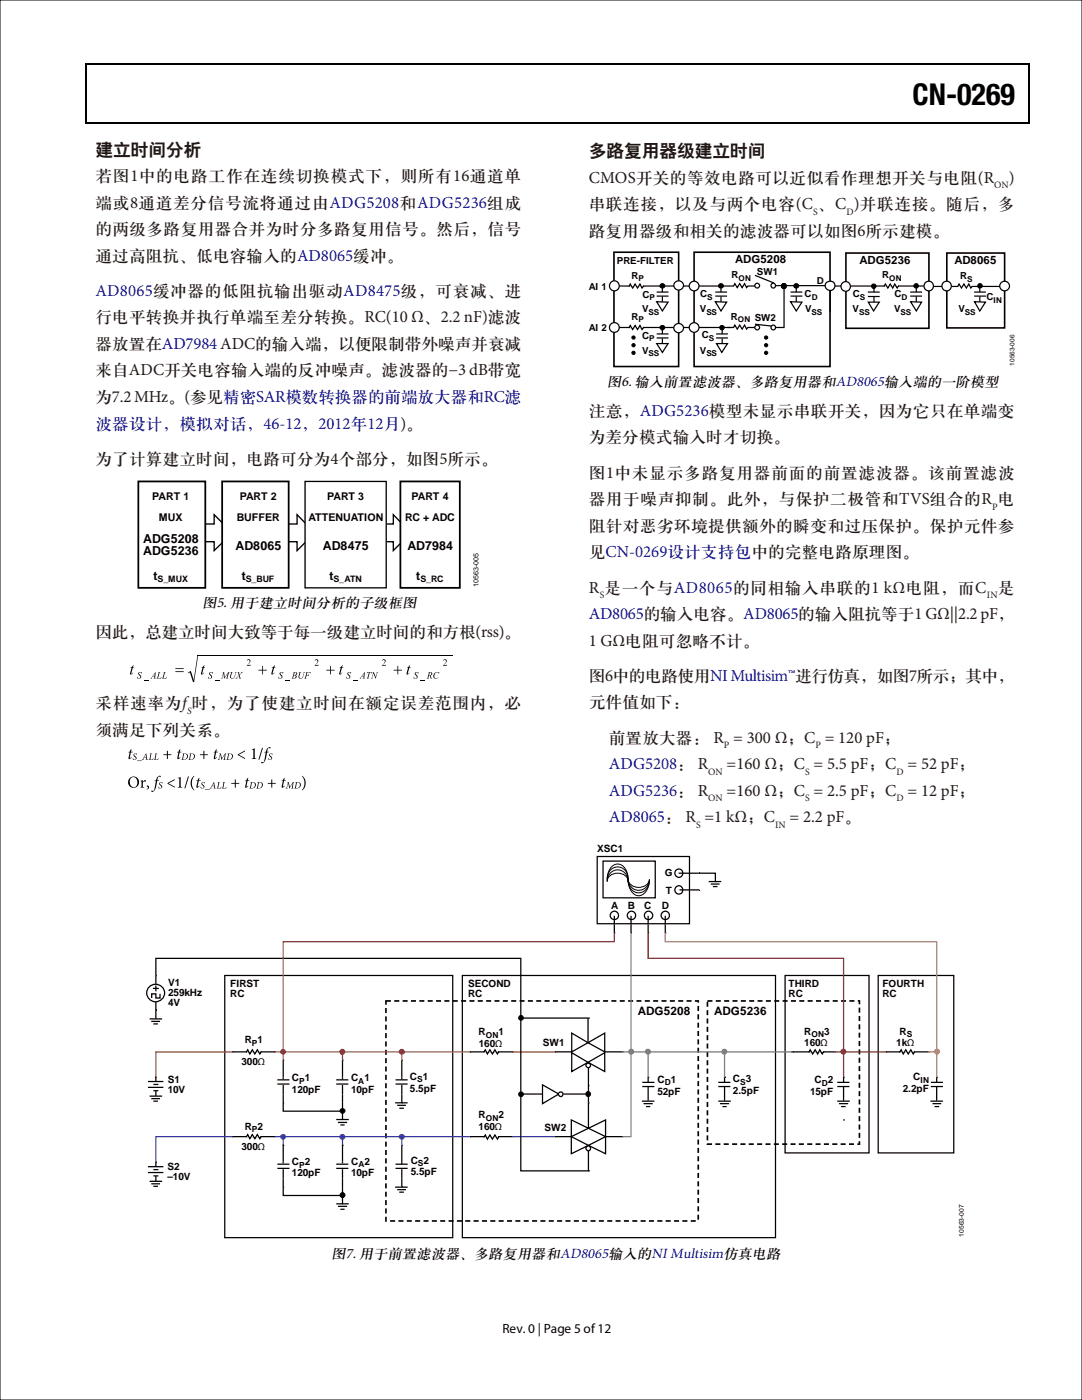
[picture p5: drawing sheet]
<svg xmlns="http://www.w3.org/2000/svg" width="216mm" height="279mm" viewBox="0 0 216 279" stroke-linecap="round" stroke-linejoin="round" font-family="sans-serif">
<g fill="#000">
<path d="M17 12.7h.3v1h-.3zM17 12.7h.3v.3h-.3zM82.7 12.7h.2v.3h-.2zM205.2 12.7h.2v1h-.2zM205.2 12.7h.2v.3h-.2zM17 24.4h.3v.2h-.3zM82.4 24.4h.3v.2h-.3zM205.2 24.4h.2v.2h-.2zM27.7 134.2l.6-.1-.1 .4a.24 .24 0 0 0 0-.3 .24 .24 0 0 0-.4 .1 .24 .24 0 0 0 0 .3 .47 .47 0 0 1 .3 .7 .47 .47 0 0 1-.7 .1l.1-.4a.28 .28 0 0 0 .1 .3 .28 .28 0 0 0 .3 0 .28 .28 0 0 0 0-.4l-.3-.4zM28.7 135.8h.9zM37.5 134.3l.5-.3 .1 .1-.5 .3zM37.8 134l.3-.1 .7 2.2-.3 .1z"/>
<path d="M39.4 130.7h.2l-.9 5.4-.1-.1zM41.8 134.2l.7-.1-.1 .4a.24 .24 0 0 0-.1-.3 .24 .24 0 0 0-.3 .1 .24 .24 0 0 0 0 .3 .47 .47 0 0 1 .3 .7 .47 .47 0 0 1-.7 .1v-.4a.28 .28 0 0 0 .1 .3 .28 .28 0 0 0 .4 0 .28 .28 0 0 0-.1-.4l-.3-.4zM42.8 135.8h1zM49.4 131.7a.42 .42 0 0 1 .6 .1 .42 .42 0 0 1-.3 .6l-.3 .3 .7-.1-.1 .3h-.8a.9 .9 0 0 0 .5-1.2l-.4 .2zM55.9 134.2l.6-.1-.1 .4a.24 .24 0 0 0-.1-.3 .24 .24 0 0 0-.3 .1 .24 .24 0 0 0 0 .3 .47 .47 0 0 1 .3 .7 .47 .47 0 0 1-.7 .1l.1-.4a.28 .28 0 0 0 .1 .3 .28 .28 0 0 0 .3 0 .28 .28 0 0 0 0-.4l-.3-.4zM56.9 135.8h.9zM62.9 131.7a.42 .42 0 0 1 .6 .1 .42 .42 0 0 1-.3 .6l-.2 .3 .6-.1-.1 .3h-.7a.9 .9 0 0 0 .4-1.2l-.4 .2zM69.4 134.2l.7-.1-.1 .4a.24 .24 0 0 0-.1-.3 .24 .24 0 0 0-.3 .1 .24 .24 0 0 0 0 .3 .47 .47 0 0 1 .3 .7 .47 .47 0 0 1-.8 .1l.1-.4a.28 .28 0 0 0 .1 .3 .28 .28 0 0 0 .4 0 .28 .28 0 0 0-.1-.4l-.3-.4zM70.4 135.8h1zM76.4 131.7a.42 .42 0 0 1 .6 .1 .42 .42 0 0 1-.3 .6l-.3 .3 .6-.1-.1 .3h-.7a.9 .9 0 0 0 .4-1.2l-.4 .2zM82.8 134.2l.7-.1-.1 .4a.24 .24 0 0 0-.1-.3 .24 .24 0 0 0-.3 .1 .24 .24 0 0 0 0 .3 .47 .47 0 0 1 .3 .7 .47 .47 0 0 1-.7 .1v-.4a.28 .28 0 0 0 .1 .3 .28 .28 0 0 0 .4 0 .28 .28 0 0 0 0-.4l-.3-.4zM83.8 135.8h1z"/>
<path d="M88.5 131.7a.42 .42 0 0 1 .7 .1 .42 .42 0 0 1-.3 .6l-.3 .3 .6-.1-.1 .3h-.7a.9 .9 0 0 0 .4-1.2l-.4 .2zM26 149.7l.2-.2-.1 .5h.4l-.4 .2-.2 1h.4l-.6 .3-.1-.2 .3-1.1-.3-.1 .3-.1zM31.4 155.1l.5-.3 .2 .1-.1 .2-.4-.1-.2 .7h.4l-.4 .2a2.77 2.77 0 0 1-.9 2.1l-.3-.1 .1-.1h.2a2.23 2.23 0 0 0 .6-1.7v-.2l-.3-.1 .3-.1zM31.8 156.2l.4-.1h.2v.3l-.1-.2h-.3v.3a.45 .45 0 0 1 .3 .6 .45 .45 0 0 1-.7 .2l.1-.3a.31 .31 0 0 0 .1 .3 .31 .31 0 0 0 .4 0v-.4l-.4-.3zM32.6 150.5h.7v-.7h.2v.7h.7v.2h-.7v.8h-.2v-.8h-.7zM35.7 149.7l.3-.2-.1 .5h.4l-.5 .2-.2 1h.4l-.5 .3-.1-.2 .2-1.1-.3-.1 .3-.1zM39.5 155.4l.3-.2-.1 .5h.4l-.4 .2-.3 1.1 .4-.1-.5 .3-.1-.1 .2-1.2h-.2l.2-.2zM39.9 150.5h.7v-.7h.2v.7h.7v.2h-.7v.8h-.2v-.8h-.7zM43 149.7l.2-.2v.5h.3l-.4 .2-.2 1h.4l-.5 .3-.1-.2 .2-1.1-.3-.1 .3-.1zM46.1 156.3h.8v-.7h.1v.7h.7v.1h-.7v.8h-.1v-.8h-.8zM49.3 155.4l.2-.2-.1 .5h.4l-.4 .2-.2 1.1 .4-.1-.6 .3-.1-.1 .3-1.2h-.3l.3-.2zM53.3 149.4l.5-.3 .2 .1-.1 .2-.4-.1-.2 .7h.4l-.4 .2a2.77 2.77 0 0 1-.9 2.1l-.3-.1 .1-.2 .3 .1a2.23 2.23 0 0 0 .5-1.7v-.2l-.3-.1 .4-.1z"/>
<path d="M53.7 150.5l.4-.2 .3 .1-.1 .3-.1-.2h-.3v.3a.45 .45 0 0 1 .4 .6 .45 .45 0 0 1-.8 .2l.1-.3a.31 .31 0 0 0 .1 .3 .31 .31 0 0 0 .4-.1v-.1l-.3-.5zM53.4 156.3h.7v-.7h.2v.7h.7v.1h-.7v.8h-.2v-.8h-.7zM56.5 155.4l.3-.2-.1 .5h.4l-.4 .2-.2 1.1 .3-.1-.5 .3-.1-.1 .2-1.2h-.2l.3-.2zM60.3 154.8a1.76 1.76 0 0 1-.1 2.9 2.31 2.31 0 0 0 .1-2.9z"/>
<path d="M31 134.1l-1 1.3h.4l-.1-.1 .2-.3h.3v.3l-.2 .1h.5l-.1-.1zM30.9 134.4l-.1 .5h-.3zM31.5 134.1l.1 .3-.2 .9-.2 .1h.9l.1-.3-.2 .2h-.4l.2-1 .2-.2zM32.6 134.1l.1 .3-.3 .9-.2 .1h1l.1-.3-.3 .2h-.4l.3-1.1 .2-.1z"/>
<path d="M35 133.4v.1h1.7v-.1zM35 134v.1h1.7v-.1z"/>
<path d="M44.4 134.1l.2 .1-.3 1.1-.2 .1h.4l-.2-.1 .3-.9 .1 1 .8-1-.3 .9-.2 .1h.5l-.1-.2 .3-.9 .2-.2h-.3l-.8 1.1-.1-1.1zM46 134.1l.1 .2-.1 .5a.5 .5 0 0 0 .4 .7 .5 .5 0 0 0 .5-.7l.2-.6 .2-.1h-.4l.1 .2-.2 .5a.39 .39 0 0 1-.3 .6 .39 .39 0 0 1-.4-.6l.2-.6 .2-.1zM47.4 134.1l.3 .7-.7 .6h.4l-.1-.1 .4-.4 .1 .4-.1 .1h.4l-.3-.7 .7-.6h-.4v.2l-.3 .4-.1-.5 .1-.1z"/>
<path d="M58.5 134.1l.1 .3-.3 .9-.2 .1h.5a.39 .39 0 0 0 .5-.1 .39 .39 0 0 0-.1-.6 .31 .31 0 0 0 .3-.3 .31 .31 0 0 0-.4-.3zM58.8 134.2a.25 .25 0 0 1 .3 .2 .25 .25 0 0 1-.2 .3h-.2zM58.6 134.8a.32 .32 0 0 1 .4 .4 .32 .32 0 0 1-.5 .1zM59.6 134.1l.2 .2-.2 .5a.5 .5 0 0 0 .5 .7 .5 .5 0 0 0 .4-.7l.2-.6 .2-.1h-.4l.1 .2-.1 .5a.39 .39 0 0 1-.4 .6 .39 .39 0 0 1-.3-.6l.1-.6 .2-.1zM61 134.1l.1 .3-.2 .9-.2 .1h.5l-.2-.1 .2-.5h.3v.2l.2-.5-.5 .2 .1-.5h.5l.1 .3 .1-.4z"/>
<path d="M72.8 134.1l-1.1 1.3h.4l-.1-.1 .2-.3h.4l-.1 .3-.2 .1h.5l-.1-.1zM72.6 134.4v.5h-.4zM73.3 134.1l-.1 .4 .4-.3-.3 1.1-.2 .1h.6l-.2-.1 .3-1.1h.3v.3l.1-.4zM74.3 134.1l.2 .2-.3 1-.2 .1h.4l-.1-.2 .2-.8 .5 1 .3-1.1 .2-.2h-.4l.1 .2-.2 .8-.4-1z"/>
<path d="M79.3 132.9v.8h-.8v.1h.8v.8h.2v-.8h.7v-.1h-.7v-.8zM65.9 132.9v.8h-.8v.1h.8v.8h.1v-.8h.8v-.1h-.8v-.8zM52.3 132.9v.8h-.7v.1h.7v.8h.2v-.8h.7v-.1h-.7v-.8z"/>
<path d="M81.2 133.2l.2 .1-.3 1.1 .2 .2 .4-.3-.3 .2 .3-1.2 .3-.1h-.3l.1-.5zM67.8 133.2l.2 .1-.3 1.1 .1 .2 .5-.3-.4 .2 .3-1.2 .3-.1h-.2l.1-.5zM54.2 133.2l.3 .1-.3 1.1 .1 .2 .5-.3-.4 .2 .3-1.2 .3-.1h-.3l.2-.5zM40.2 133.2l.2 .1-.3 1.1 .2 .2 .4-.3-.3 .2 .3-1.2 .2-.1h-.2l.1-.5zM26 133.2l.3 .1-.3 1.1 .1 .2 .5-.3-.4 .2 .3-1.2 .3-.1h-.3l.2-.5z"/>
<path d="M85.5 134.1l.1 .3-.3 .9-.2 .1h.5l-.1-.1 .1-.5h.2l.2 .6h.3l-.4-.6a.33 .33 0 0 0 .4-.4 .33 .33 0 0 0-.4-.3zM85.8 134.2a.28 .28 0 0 1 .3 .3 .28 .28 0 0 1-.4 .2zM86.7 134.3a.59 .59 0 0 0-.2 1 .59 .59 0 0 0 1-.2 .47 .47 0 0 1-.7 .2 .47 .47 0 0 1-.1-.7 .43 .43 0 0 1 .3-.4 .43 .43 0 0 1 .5 .2l.1 .1 .1-.4h-.6z"/>
<path d="M26.7 150.5v.4l.4 .5-.1 .1a.31 .31 0 0 1-.3 .1 .31 .31 0 0 1-.2-.3 .39 .39 0 0 0 .3 .4 .39 .39 0 0 0 .5-.4 .39 .39 0 0 0-.3-.4l-.2-.3v-.1h.3l.2 .2v-.3l-.3-.1zM27.3 151.8l1 .1zM29.1 150.4l-.8 1.2h.4h-.1l.1-.4h.5v.4h-.1h.4zM29.1 150.6v.5h-.3zM29.9 150.4l.1 .2-.1 .8-.3 .2h.9l.1-.3a.29 .29 0 0 1-.3 .3 .29 .29 0 0 1-.3-.2l.2-.8 .2-.2zM30.9 150.4l.1 .2-.1 .8-.2 .2h.8l.1-.3a.29 .29 0 0 1-.3 .3 .29 .29 0 0 1-.3-.2l.2-.8 .2-.2z"/>
<path d="M25.5 156.1a1.15 1.15 0 0 0 2.3 0 1.15 1.15 0 0 0-2.3 0zM26.1 155.3l.2-.2a.83 .83 0 0 1 1.1 1.1 .76 .76 0 0 1-1 .8 1.23 1.23 0 0 1-.3-1.7zM28 155.8l.2 .1v.9l-.2 .4h.8l-.3-.2v-.8l.3-.3 .3 .1v-.3h-.3l-.3 .3v-.3zM29.3 156.8v.2l.2 .2-.2 .4a.42 .42 0 0 0 .4-.4 .42 .42 0 0 0-.3-.4z"/>
<path d="M33.4 156.3v.1l1.5 .8v-.2l-1.3-.7 1.3-.6v-.2zM35.5 155.2l.3 .2v.1v1.5l-.3 .2h.9l-.3-.2v-1.9zM37.5 155l-.7 2.3h.2l.7-2.3zM38.4 155.1a1.78 1.78 0 0 0 .4 2.6 2.32 2.32 0 0 1-.1-2.9z"/>
<path d="M36.4 150.4l.1 .2-.1 .8-.2 .2a.82 .82 0 0 0 1-.1 .82 .82 0 0 0 .1-1zM36.7 150.5a.54 .54 0 0 1 .6 .6 .54 .54 0 0 1-.8 .4zM37.8 150.4l.1 .2-.1 .8-.2 .2a.82 .82 0 0 0 1-.1 .82 .82 0 0 0 .1-1zM38.1 150.5a.54 .54 0 0 1 .6 .6 .54 .54 0 0 1-.8 .4z"/>
<path d="M40.2 156.2l.1 .4 .3 .3v.4a.31 .31 0 0 1-.4 0 .31 .31 0 0 1-.1-.3h-.1a.39 .39 0 0 0 .4 .4 .39 .39 0 0 0 .4-.3 .39 .39 0 0 0-.3-.5l-.2-.2 .1-.2h.3l.1 .2v-.3h-.2zM40.9 157.5l1 .1zM42.7 156.1l-.9 1.3h.5l-.2-.1 .2-.4h.4v.4l-.1 .1h.5zM42.6 156.3l.1 .5h-.4zM43.4 156.1l.2 .2-.2 .8-.2 .3h.9v-.4a.29 .29 0 0 1-.2 .3 .29 .29 0 0 1-.3-.2l.1-.8 .2-.2zM44.4 156.1l.2 .2-.2 .8-.2 .3h.9v-.4a.29 .29 0 0 1-.2 .3 .29 .29 0 0 1-.3-.2l.1-.8 .2-.2z"/>
<path d="M43.7 150.4l.2 .3-.3 .8-.2 .1h.5l-.2-.1 .3-.9 .2 1 .7-1-.2 .9-.2 .1h.5l-.1-.1 .1-.9 .2-.2h-.3l-.6 1-.2-1zM45.4 150.4l.1 .2-.1 .8-.2 .2a.82 .82 0 0 0 1-.1 .82 .82 0 0 0 .1-1zM45.7 150.5a.54 .54 0 0 1 .6 .6 .54 .54 0 0 1-.8 .4z"/>
<path d="M47.4 150.5v.2l1.5 .8v-.2l-1.3-.7 1.3-.6v-.2zM50.2 149.5l.3 .1 .1 .2-.1 1.5-.3 .2h1l-.4-.2v-2zM52.3 149.2l-.7 2.4h.1l.8-2.4z"/>
<path d="M50 156.1l.1 .2-.2 .8-.2 .2a.82 .82 0 0 0 1-.1 .82 .82 0 0 0 .2-1zM50.3 156.2a.54 .54 0 0 1 .5 .6 .54 .54 0 0 1-.7 .4zM51.3 156.1l.2 .2-.2 .8-.2 .2a.82 .82 0 0 0 1-.1 .82 .82 0 0 0 .2-1zM51.7 156.2a.54 .54 0 0 1 .5 .6 .54 .54 0 0 1-.7 .4z"/>
<path d="M57.3 156.1l.1 .3-.2 .8-.2 .2h.4l-.1-.2 .2-.9 .3 1 .6-1-.2 1-.1 .1h.5l-.2-.1 .1-1 .3-.2h-.4l-.6 1-.2-1zM58.9 156.1l.2 .2-.2 .8-.2 .2a.82 .82 0 0 0 1-.1 .82 .82 0 0 0 .2-1zM59.3 156.2a.54 .54 0 0 1 .5 .6 .54 .54 0 0 1-.7 .4z"/>
</g>
<path d="M0 0h215.9v279.4h-215.9zM39.4 130.8h50.9" fill="none" stroke="#000" stroke-width=".2"/>
<path d="M17.1 13.7v10.7M17.3 12.8h65.4M82.9 12.8h122.3M205.3 13.7v10.7M17.3 24.5h187.9" fill="none" stroke="#000" stroke-width=".25"/>
<path d="M31.9 104.6h10.8v-1.9l3.7 3.6-3.7 3.6v-1.8h-10.8zM48.4 104.6h10.9v-1.9l3.5 3.6-3.5 3.6v-1.8h-10.9zM67.7 104.6h10.8v-1.9l3.5 3.6-3.5 3.6v-1.8h-10.8z" fill="none" stroke="#000" stroke-width=".27"/>
<path d="M60.9 96.1h16.2v21.2h-16.2z" fill="#fff"/>
<path d="M60.9 96.1h16.2v21.2h-16.2z" fill="none" stroke="#000" stroke-width=".27"/>
<path d="M27.6 96.1h13.4v21.2h-13.4z" fill="#fff"/>
<path d="M27.6 96.1h13.4v21.2h-13.4z" fill="none" stroke="#000" stroke-width=".35"/>
<path d="M44.3 96.1h13.3v21.2h-13.3z" fill="#fff"/>
<path d="M44.3 96.1h13.3v21.2h-13.3z" fill="none" stroke="#000" stroke-width=".35"/>
<path d="M79.9 96.1h11.8v21.2h-11.8z" fill="#fff"/>
<path d="M79.9 96.1h11.8v21.2h-11.8z" fill="none" stroke="#000" stroke-width=".35"/>
<path d="M138.5 50.3h27.1v22.8h-27.1zM188.9 50.5h11.6v14.9h-11.6z" fill="none" stroke="#000" stroke-width=".32"/>
<path d="M154.7 57h10.9v5.3M166.5 57.1h17.7M185.6 57.2h3.3" fill="none" stroke="#000" stroke-width=".24"/>
<circle cx="151.1" cy="57" r=".48" fill="#fff"/>
<g fill="none" stroke="#000" stroke-width=".24">
<path d="M150.8 55l3.5 1.4"/>
<circle cx="151.1" cy="57" r=".48"/>
</g>
<circle cx="154.3" cy="57" r=".47" fill="#fff"/>
<circle cx="154.3" cy="57" r=".47" fill="none" stroke="#000" stroke-width=".24"/>
<circle cx="165.6" cy="57" r=".95" fill="#fff"/>
<g fill="none" stroke="#000" stroke-width=".24">
<path d="M123.4 57.1h20.5M144 57.1h2.4l.2-.5 .5 .8 .5-.8 .5 .8 .5-.8 .4 .8 .2-.3h1.4"/>
<circle cx="165.6" cy="57" r=".95"/>
</g>
<circle cx="151.1" cy="65.4" r=".48" fill="#fff"/>
<g fill="none" stroke="#000" stroke-width=".24">
<path d="M150.8 64.7l3.5 .4"/>
<circle cx="151.1" cy="65.4" r=".48"/>
</g>
<circle cx="154.3" cy="65.3" r=".47" fill="#fff"/>
<g fill="none" stroke="#000" stroke-width=".24">
<path d="M156.4 57v8.4h-1.7M123.3 65.4h22.3M145.2 65.4h1.2l.2-.5 .5 .8 .5-.8 .5 .8 .5-.8 .4 .8 .2-.3h1.4"/>
<circle cx="156.4" cy="57.1" r=".46"/>
<circle cx="154.3" cy="65.3" r=".47"/>
</g>
<circle cx="156.4" cy="57.1" r=".46" fill="#000"/>
<path d="M168.8 50.5h16.6v15h-16.6z" fill="none" stroke="#000" stroke-width=".32"/>
<circle cx="168.7" cy="57.2" r=".95" fill="#fff"/>
<circle cx="168.7" cy="57.2" r=".95" fill="none" stroke="#000" stroke-width=".24"/>
<circle cx="185.3" cy="57.1" r=".95" fill="#fff"/>
<circle cx="185.3" cy="57.1" r=".95" fill="none" stroke="#000" stroke-width=".24"/>
<circle cx="138.5" cy="57.1" r=".97" fill="#fff"/>
<circle cx="138.5" cy="57.1" r=".97" fill="none" stroke="#000" stroke-width=".24"/>
<circle cx="138.5" cy="65.4" r=".97" fill="#fff"/>
<circle cx="138.5" cy="65.4" r=".97" fill="none" stroke="#000" stroke-width=".24"/>
<path d="M122.5 50.3h12.9v22.8h-12.9z" fill="none" stroke="#000" stroke-width=".32"/>
<circle cx="135.4" cy="56.9" r=".95" fill="#fff"/>
<circle cx="135.4" cy="56.9" r=".95" fill="none" stroke="#000" stroke-width=".24"/>
<circle cx="135.4" cy="65.5" r=".95" fill="#fff"/>
<g fill="none" stroke="#000" stroke-width=".24">
<path d="M189.9 57.2h1.2l.3-.5 .5 .8 .4-.8 .5 .8 .5-.8 .4 .8 .3-.3h5.5"/>
<circle cx="135.4" cy="65.5" r=".95"/>
</g>
<circle cx="200.5" cy="57.1" r=".97" fill="#fff"/>
<circle cx="200.5" cy="57.1" r=".97" fill="none" stroke="#000" stroke-width=".24"/>
<circle cx="188.9" cy="57.1" r=".95" fill="#fff"/>
<circle cx="188.9" cy="57.1" r=".95" fill="none" stroke="#000" stroke-width=".24"/>
<path d="M125.8 56.8h2.6l-.2 .4h-2.6z" fill="#fff"/>
<path d="M125.4 57.1h.2l.2-.4 .4 .8 .5-.8 .5 .8 .5-.8 .4 .8 .4-.4" fill="none" stroke="#000" stroke-width=".24"/>
<path d="M125.8 65.1h2.6l-.2 .4h-2.6z" fill="#fff"/>
<path d="M143.9 57v3.3M125.4 65.4h.2l.2-.4 .4 .8 .5-.8 .5 .8 .5-.8 .4 .8 .4-.4" fill="none" stroke="#000" stroke-width=".24"/>
<g fill="#000">
<circle cx="132.2" cy="57" r=".47"/>
<circle cx="143.9" cy="57" r=".47"/>
<circle cx="158.9" cy="57" r=".47"/>
<circle cx="174.3" cy="57.1" r=".45"/>
<circle cx="182.8" cy="57" r=".44"/>
<circle cx="195.5" cy="57" r=".46"/>
<circle cx="126.4" cy="68.9" r=".32"/>
<circle cx="126.4" cy="67.4" r=".32"/>
<circle cx="126.4" cy="70.4" r=".32"/>
<circle cx="132.2" cy="65.4" r=".46"/>
<circle cx="144.1" cy="65.4" r=".45"/>
<circle cx="152.9" cy="67.4" r=".33"/>
<circle cx="152.9" cy="68.9" r=".33"/>
<circle cx="152.9" cy="70.4" r=".33"/>
</g>
<g fill="none" stroke="#000" stroke-width=".2">
<circle cx="132.2" cy="57" r=".47"/>
<circle cx="143.9" cy="57" r=".47"/>
<circle cx="158.9" cy="57" r=".47"/>
<circle cx="174.3" cy="57.1" r=".45"/>
<circle cx="182.8" cy="57" r=".44"/>
<circle cx="195.5" cy="57" r=".46"/>
<circle cx="126.4" cy="68.9" r=".32"/>
<circle cx="126.4" cy="67.4" r=".32"/>
<circle cx="126.4" cy="70.4" r=".32"/>
<circle cx="132.2" cy="65.4" r=".46"/>
<circle cx="144.1" cy="65.4" r=".45"/>
<circle cx="152.9" cy="67.4" r=".33"/>
<circle cx="152.9" cy="68.9" r=".33"/>
<circle cx="152.9" cy="70.4" r=".33"/>
</g>
<path d="M142.7 60.2l2.3 .1-1.1 1.8z" fill="#fff"/>
<path d="M174.4 57.1v3.2M142.7 60.2l2.3 .1-1.1 1.8z" fill="none" stroke="#000" stroke-width=".24"/>
<path d="M173.3 60.3h2.1l-1.1 1.8z" fill="#fff"/>
<path d="M158.9 57v3.3M173.3 60.3h2.1l-1.1 1.8z" fill="none" stroke="#000" stroke-width=".24"/>
<path d="M157.7 60.2l2.3 .1-1.1 1.8z" fill="#fff"/>
<path d="M182.8 57v3.3M157.7 60.2l2.3 .1-1.1 1.8z" fill="none" stroke="#000" stroke-width=".24"/>
<path d="M181.7 60.2l2.2 .1-1.1 1.8z" fill="#fff"/>
<path d="M195.5 57v3.3M181.7 60.2l2.2 .1-1.1 1.8z" fill="none" stroke="#000" stroke-width=".24"/>
<path d="M194.4 60.2l2.2 .1-1.1 1.8z" fill="#fff"/>
<path d="M132.2 57v3.3M194.4 60.2l2.2 .1-1.1 1.8z" fill="none" stroke="#000" stroke-width=".24"/>
<path d="M131 60.2l2.3 .1-1.1 1.8z" fill="#fff"/>
<path d="M131 60.2l2.3 .1-1.1 1.8zM132.2 65.4v3.3" fill="none" stroke="#000" stroke-width=".24"/>
<path d="M131 68.6h2.3l-1.1 1.7z" fill="#fff"/>
<path d="M131 68.6h2.3l-1.1 1.7zM144.1 65.4v3.3" fill="none" stroke="#000" stroke-width=".24"/>
<path d="M143 68.6h2.2l-1.2 1.7z" fill="#fff"/>
<path d="M143 68.6h2.2l-1.2 1.7z" fill="none" stroke="#000" stroke-width=".24"/>
<path d="M176.7 56.8h2.6l-.2 .4h-2.6z" fill="#fff"/>
<path d="M176.3 57.1l.4-.4 .5 .8 .4-.8 .5 .8 .4-.8 .5 .8 .3-.4" fill="none" stroke="#000" stroke-width=".24"/>
<circle cx="122.6" cy="65.4" r=".98" fill="#fff"/>
<circle cx="122.6" cy="65.4" r=".98" fill="none" stroke="#000" stroke-width=".24"/>
<circle cx="122.6" cy="57.1" r=".99" fill="#fff"/>
<g fill="none" stroke="#000" stroke-width=".24">
<path d="M131 59.1h2.4M131 58.3h2.4M142.7 59.1h2.4M142.7 58.3h2.4M157.7 59.1h2.4M157.7 58.3h2.4M173.2 58.3h2.3M173.2 59.2h2.3M181.6 59.1h2.4M181.6 58.3h2.4M194.4 59.1h2.3M194.4 58.3h2.3"/>
<path d="M131 67.4h2.4M131 66.6h2.4M142.9 67.4h2.3M142.9 66.6h2.3"/>
<circle cx="122.6" cy="57.1" r=".99"/>
</g>
<path d="M132.2 58.3v.9M143.9 58.3v.9M158.9 58.3v.9M174.4 58.3v.9M182.8 58.3v.9M195.5 58.3v.9M132.2 66.6v.9M144.1 66.6v.9" fill="none" stroke="#fff" stroke-width=".65" stroke-linecap="butt"/>
<g fill="none" stroke="#010101" stroke-width=".25">
<path d="M142.7 175.9h.1M30.5 197.3h1.2M31.1 194.7h.1M31.1 194.7v1.6M31.1 196.7v1.1M31.1 199.9v3.4M31.9 198.3v.9h-.8v-.9h-.8v.9M31.1 201.6h.1M46.3 209.9h8.6M46.3 209.9h.1M54.8 209.9h.1M56.5 211.6h.1"/>
<path d="M56.5 211.6v3.8M56.5 216.5v3.6M68.3 211.6h.1M68.3 211.6v3.8M68.3 216.5v3.6M80.2 211.6h.1M80.2 211.6v3.8M80.2 216.5v3.6M103.9 218.4h.1M103.9 218.3h4.5M110.7 209.9h3.4M110.7 209.9h.1"/>
<path d="M112.4 218.3h5.1M117.3 203.2v4.8M117.4 216.7h.1M117.4 218.4h.1M117.5 203.2h.1M120.6 209.9h3.6M124.2 209.9h.1M129.3 215h.1M129.3 214.9v4.8M144.6 215h.1M144.6 214.9v4.8M157.8 209.9h8.8"/>
<path d="M158.2 209.9h.1M166.6 209.9h.1M168.3 215h.1M168.3 214.9v4.8M176.7 209.9h8.5M176.7 209.9h.1M185.2 209.9h.1M186.9 215h.1M186.9 214.9v4.8M46.3 226.8h8.6M46.3 226.8h.1M54.8 226.8h.1"/>
<path d="M56.5 228.6h.1M56.5 220.1h.1M68.3 228.6h.1M68.3 221.8v1.7M80.2 220.1h.1M80.2 236.8h.1M80.2 228.6h.1M80.2 228.6v3.7M80.2 233.3v3.5M110.7 226.8h3.4M110.7 226.8h.1M114 223.5l3.4 1.7-3.4 1.6z"/>
<path d="M114 226.8l3.4 1.8-3.4 1.7zM117.4 225.2l3.4-1.7v3.3zM117.4 228.6l3.4-1.8v3.5zM117.4 220.1h.1M117.4 220.1v5.1M117.4 229.7v4.1M117.5 233.7h.1M120.8 226.8h3.4M124.2 226.8h.1M168.3 223.5h.1"/>
<circle cx="117.4" cy="229.2" r=".49"/>
</g>
<g fill="#010101">
<path d="M76.8 199.6v.9h.4v-.6h.8v-.3zM76.8 201.2v1h.4v-1zM76.8 202.8v1h.4v-1zM76.8 204.5v1h.4v-1zM76.8 206.2v1h.4v-1zM76.8 207.8v1h.4v-1zM76.8 209.5v1h.4v-1zM76.8 211.2v1h.4v-1zM76.8 212.8v1h.4v-1zM76.8 214.5v1h.4v-1zM76.8 216.2v1h.4v-1zM76.8 217.8v1h.4v-1zM76.8 219.5v1h.4v-1zM76.8 221.2v1h.4v-1zM76.8 222.8v1h.4v-1zM76.8 224.5v1h.4v-1zM76.8 226.2v1h.4v-1zM76.8 227.8v1h.4v-1zM76.8 229.5v1h.4v-1zM76.8 231.2v1h.4v-1zM76.8 232.8v1h.4v-1zM76.8 234.5v1h.4v-1zM76.8 236.2v1h.4v-1zM76.8 237.8v1h.4v-1zM76.8 239.5v1h.4v-1zM76.8 241.2v1h.4v-1zM76.8 242.8v1h.4v-1zM77.8 243.5v.3h1v-.3zM79.5 243.5v.3h1v-.3zM81.2 243.5v.3h1v-.3zM82.8 243.5v.3h1v-.3zM84.5 243.5v.3h1v-.3zM86.2 243.5v.3h1v-.3zM87.8 243.5v.3h1v-.3zM89.5 243.5v.3h1v-.3zM91.2 243.5v.3h1v-.3zM92.8 243.5v.3h1v-.3zM94.5 243.5v.3h1v-.3zM96.2 243.5v.3h1v-.3zM97.8 243.5v.3h1v-.3zM99.5 243.5v.3h1v-.3zM101.2 243.5v.3h1v-.3zM102.8 243.5v.3h1v-.3zM104.5 243.5v.3h1v-.3zM106.2 243.5v.3h1v-.3zM107.8 243.5v.3h1v-.3zM109.5 243.5v.3h1v-.3zM111.2 243.5v.3h1v-.3zM112.8 243.5v.3h1v-.3zM114.5 243.5v.3h1v-.3zM116.2 243.5v.3h1v-.3zM117.8 243.5v.3h1v-.3zM119.5 243.5v.3h1v-.3zM121.2 243.5v.3h1v-.3zM122.8 243.5v.3h1v-.3zM124.5 243.5v.3h1v-.3zM126.2 243.5v.3h1v-.3zM127.8 243.5v.3h1v-.3zM129.5 243.5v.3h1v-.3zM131.2 243.5v.3h1v-.3zM132.8 243.5v.3h1v-.3zM134.5 243.5v.3h1v-.3zM136.2 243.5v.3h1v-.3zM137.8 243.5v.3h1v-.3zM139.2 242.4v1h.3v-1zM139.2 240.8v1h.3v-1zM139.2 239.1v1h.3v-1zM139.2 237.4v1h.3v-1zM139.2 235.8v1h.3v-1zM139.2 234.1v1h.3v-1zM139.2 232.4v1h.3v-1zM139.2 230.8v1h.3v-1zM139.2 229.1v1h.3v-1zM139.2 227.4v1h.3v-1zM139.2 225.8v1h.3v-1zM139.2 224.1v1h.3v-1zM139.2 222.4v1h.3v-1zM139.2 220.8v1h.3v-1zM139.2 219.1v1h.3v-1zM139.2 217.4v1h.3v-1zM139.2 215.8v1h.3v-1zM139.2 214.1v1h.3v-1zM139.2 212.4v1h.3v-1zM139.2 210.8v1h.3v-1zM139.2 209.1v1h.3v-1zM139.2 207.4v1h.3v-1zM139.2 205.8v1h.3v-1zM139.2 204.1v1h.3v-1zM139.2 202.4v1h.3v-1zM139.2 200.8v1h.3v-1zM138.7 199.6v.3l.8 .2v-.5zM137 199.6v.3h1v-.3zM135.3 199.6v.3h1v-.3zM133.7 199.6v.3h1v-.3zM132 199.6v.3h1v-.3zM130.3 199.6v.3h1v-.3zM128.7 199.6v.3h1v-.3zM127 199.6v.3h1v-.3zM125.3 199.6v.3h1v-.3zM123.7 199.6v.3h1v-.3zM122 199.6v.3h1v-.3zM120.3 199.6v.3h1v-.3zM118.7 199.6v.3h1v-.3zM117 199.6v.3h1v-.3zM115.3 199.6v.3h1v-.3zM113.7 199.6v.3h1v-.3zM112 199.6v.3h1v-.3zM110.3 199.6v.3h1v-.3zM108.7 199.6v.3h1v-.3zM107 199.6v.3h1v-.3zM105.3 199.6v.3h1v-.3zM103.7 199.6v.3h1v-.3zM102 199.6v.3h1v-.3zM100.3 199.6v.3h1v-.3zM98.7 199.6v.3h1v-.3zM97 199.6v.3h1v-.3zM95.3 199.6v.3h1v-.3zM93.7 199.6v.3h1v-.3zM92 199.6v.3h1v-.3zM90.3 199.6v.3h1v-.3zM88.7 199.6v.3h1v-.3zM87 199.6v.3h1v-.3zM85.3 199.6v.3h1v-.3zM83.7 199.6v.3h1v-.3zM82 199.6v.3h1v-.3zM80.3 199.6v.3h1v-.3zM78.7 199.6v.3h1v-.3z"/>
<path d="M141.2 199.6v.3h1v-.3zM141 199.9v1h.3v-1zM141 201.6v1h.3v-1zM141 203.3v1h.3v-1zM141 204.9v1h.3v-1zM141 206.6v1h.3v-1zM141 208.3v1h.3v-1zM141 209.9v1h.3v-1zM141 211.6v1h.3v-1zM141 213.3v1h.3v-1zM141 214.9v1h.3v-1zM141 216.6v1h.3v-1zM141 218.3v1h.3v-1zM141 219.9v1h.3v-1zM141 221.6v1h.3v-1zM141 223.3v1h.3v-1zM141 224.9v1h.3v-1zM141 226.6v1h.3v-1zM141 228.3v.2h1.1v-.3h-.9v.1h.1zM142.7 228.2v.3h1v-.3zM144.4 228.2v.3h1v-.3zM146.1 228.2v.3h1v-.3zM147.7 228.2v.3h1v-.3zM149.4 228.2v.3h1v-.3zM151.1 228.2v.3h1v-.3zM152.7 228.2v.3h1v-.3zM154.4 228.2v.3h1v-.3zM156.1 228.2v.3h1v-.3zM157.7 228.2v.3h1v-.3zM159.4 228.2v.3h1v-.3zM161.1 228.2v.3h1v-.3zM162.7 228.2v.3h1v-.3zM164.4 228.2v.3h1v-.3zM166.1 228.2v.3h1v-.3zM167.7 228.2v.3h1v-.3zM169.4 228.2v.3h1v-.3zM171.3 227.8v.4h-.2v.3h.6v-.7zM171.3 226.1v1h.4v-1zM171.3 224.4v1h.4v-1zM171.3 222.8v1h.4v-1zM171.3 221.1v1h.4v-1zM171.3 219.4v1h.4v-1zM171.3 217.8v1h.4v-1zM171.3 216.1v1h.4v-1zM171.3 214.4v1h.4v-1zM171.3 212.8v1h.4v-1zM171.3 211.1v1h.4v-1zM171.3 209.4v1h.4v-1zM171.3 207.8v1h.4v-1zM171.3 206.1v1h.4v-1zM171.3 204.4v1h.4v-1zM171.3 202.8v1h.4v-1zM171.3 201.1v1h.4v-1zM171.2 199.6l.1 .8h.4v-.8zM169.5 199.6v.3h1v-.3zM167.8 199.6v.3h1v-.3zM166.2 199.6v.3h1v-.3zM164.5 199.6v.3h1v-.3zM162.8 199.6v.3h1v-.3zM161.2 199.6v.3h1v-.3zM159.5 199.6v.3h1v-.3zM157.8 199.6v.3h1v-.3zM156.2 199.6v.3h1v-.3zM154.5 199.6v.3h1v-.3zM152.8 199.6v.3h1v-.3zM151.2 199.6v.3h1v-.3zM149.5 199.6v.3h1v-.3zM147.8 199.6v.3h1v-.3zM146.2 199.6v.3h1v-.3zM144.5 199.6v.3h1v-.3zM142.8 199.6v.3h1v-.3z"/>
</g>
<path d="M31 215h.1M93.8 209.9h.1M93.8 209.9h8.5M102.3 209.9h.1M144.6 215h.1M31.1 231.9h.1M93.8 226.8h8.5M93.8 226.8h.1M102.3 226.8h.1" fill="none" stroke="#010101" stroke-width=".25"/>
<path d="M119.2 170.9h18.4v13.4h-18.4zM44.8 194.7h45.5v52.3h-45.5zM92.3 194.7h62.4v52.3h-62.4zM156.7 194.7h16.7v35.4h-16.7zM175.2 194.7h15.1v35.4h-15.1z" fill="none" stroke="#000" stroke-width=".25"/>
<circle cx="122.6" cy="182.7" r=".84" fill="#fff"/>
<circle cx="122.6" cy="182.7" r=".84" fill="none" stroke="#000" stroke-width=".25"/>
<path d="M122.6 182.8v1.7" fill="none" stroke="#010101" stroke-width=".25"/>
<circle cx="126" cy="182.7" r=".84" fill="#fff"/>
<circle cx="126" cy="182.7" r=".84" fill="none" stroke="#000" stroke-width=".25"/>
<path d="M125.9 182.8v1.7" fill="none" stroke="#010101" stroke-width=".25"/>
<circle cx="135.5" cy="174.2" r=".81" fill="#fff"/>
<circle cx="135.5" cy="174.2" r=".81" fill="none" stroke="#000" stroke-width=".25"/>
<path d="M135.4 174.3h2.3" fill="none" stroke="#010101" stroke-width=".25"/>
<circle cx="135.5" cy="177.6" r=".82" fill="#fff"/>
<circle cx="135.5" cy="177.6" r=".82" fill="none" stroke="#000" stroke-width=".25"/>
<path d="M135.6 177.6h2.2" fill="none" stroke="#010101" stroke-width=".25"/>
<path d="M120.3 171.9h10.4v7.3h-10.4z" fill="#fff"/>
<path d="M120.3 171.9h10.4v7.3h-10.4z" fill="none" stroke="#000" stroke-width=".25"/>
<circle cx="129.4" cy="182.7" r=".83" fill="#fff"/>
<circle cx="129.4" cy="182.7" r=".83" fill="none" stroke="#000" stroke-width=".25"/>
<path d="M129.3 182.8v1.7" fill="none" stroke="#010101" stroke-width=".25"/>
<circle cx="132.8" cy="182.7" r=".84" fill="#fff"/>
<g fill="none" stroke="#000" stroke-width=".25">
<path d="M141.4 175.9h2.5M141.8 176.4h1.8M142.2 176.9h1M29.5 217h3.1M29.5 215.8h3.1M29.9 203.3h2.5M29.9 218.8h2.5M30.2 203.8h1.7M30.2 219.3h1.7M30.6 204.3h.9M30.6 219.8h.9M30.6 217.7h1"/>
<path d="M30.6 216.4h1M31.1 215v.8M31.1 217.8v.8M117.4 213.1v5.3M29.5 234h3.1M29.5 232.8h3.1M29.9 235.8h2.5M30.2 236.3h1.7M30.6 236.8h.9M30.6 234.7h1M30.6 233.4h1M31.1 232v.8"/>
<path d="M31.1 234.8v.8"/>
<circle cx="31.1" cy="198.2" r="1.77"/>
<circle cx="132.8" cy="182.7" r=".84"/>
</g>
<g fill="none" stroke="#010101" stroke-width=".25">
<path d="M137.7 174.3h5v1.6M137.8 177.6h1.7M139.5 174.2h.1M139.5 177.7h.1M31.1 194.7v-3.4h72.8v11.9M122.6 186.2h.1M122.6 184.5v1.7M125.9 186.2h.1M125.9 184.5v1.7M129.3 186.2h.1M129.3 184.5v1.7M132.7 186.2h.1"/>
<path d="M132.7 182.8v3.4M31.1 201.6h.1M103.9 203.2h13.6M103.9 218.4v15.3h13.6M103.9 203.2v15.2M103.9 218.4h.1M117.4 218.4h.1M117.4 218.4v1.7M56.5 236.9h.1M56.5 236.9v1.7h11.8M56.5 228.4v3.8M56.5 233.3v3.6"/>
<path d="M68.3 220.1v1.7h-11.8v-1.7M68.3 228.4v3.8M68.3 233.3v7"/>
</g>
<path d="M121.2 175.6a2.8 2.8 0 0 1 2-3.2 2.8 2.8 0 0 1 2.1 3.2M121.2 175.4a2.11 2.11 0 0 1 2-2.4 2.11 2.11 0 0 1 2.1 2.4M121.8 174.3a2.07 2.07 0 0 1 2.3-.5 2.07 2.07 0 0 1 1.2 2 2.19 2.19 0 0 0-3.5-1.1l-.6 .7v.4v-.6zM125.3 175.8a2.89 2.89 0 0 0 2.1 3 2.49 2.49 0 0 0 2.1-2.3l.1-.7M125.3 175.8a2.1 2.1 0 0 0 1.2 2.1 2.1 2.1 0 0 0 2.4-.4l.6-1 .1-.7M125.3 175.6a2.25 2.25 0 0 0 2.2 1.5 2.25 2.25 0 0 0 2.1-1.5 2.13 2.13 0 0 1-2.1 2.1 2.13 2.13 0 0 1-2.2-2.1z" fill="none" stroke="#010101" stroke-width=".2"/>
<path d="M122.6 186.2v1.7h-66.1v23.7M54.8 209.9h39M68.3 209.9v1.7M80.2 209.9v1.7" fill="none" stroke="#ee1f47" stroke-width=".25"/>
<path d="M129.3 186.2v5.1h39v23.7M166.6 209.9h10.1" fill="none" stroke="#7f2a18" stroke-width=".25"/>
<path d="M46.3 226.8h-15.2v5.1M54.8 226.8h39M56.5 226.8v1.8M68.3 226.8v1.8M80.2 226.8v1.8M102.3 226.8h8.4" fill="none" stroke="#3a53a4" stroke-width=".25"/>
<path d="M46.3 209.9h-15.2v5.1M102.3 209.9h8.4" fill="none" stroke="#ed2224" stroke-width=".25"/>
<path d="M125.9 186.2v40.6h-1.7M124.2 209.9h34M129.3 209.9v5.1M144.6 209.9v5.1" fill="none" stroke="#6abd45" stroke-width=".25"/>
<path d="M132.7 186.2v1.7h54.2v22M185.2 209.9h1.7M186.9 209.9v5.1" fill="none" stroke="#f58020" stroke-width=".25"/>
<path d="M49.3 209.7h2.8l-.3 .4h-2.5z" fill="#fff"/>
<path d="M49.1 209.9l.3-.4 .4 .8 .5-.8 .5 .8 .5-.8 .5 .8 .4-.4" fill="none" stroke="#000" stroke-width=".25"/>
<path d="M49.3 226.6h2.8l-.3 .4h-2.5z" fill="#fff"/>
<g fill="none" stroke="#000" stroke-width=".25">
<path d="M55.3 216.3h2.5M55.3 215.5h2.5M67.1 216.3h2.4M67.1 215.5h2.4M78.9 216.3h2.4M78.9 215.5h2.4M49.1 226.8l.3-.4 .4 .9 .5-.9 .5 .9 .5-.9 .5 .9 .4-.5M55.3 233.2h2.5M55.3 232.3h2.5M67.1 233.2h2.4M67.1 232.3h2.4M67.1 223.4h2.5"/>
<path d="M67.4 224h1.9M67.9 224.5h.9M78.8 220.1h2.5M78.8 236.9h2.5M78.9 233.2h2.4M78.9 232.3h2.4M79.3 220.6h1.7M79.3 237.4h1.7M79.7 221.2h.9M79.7 237.9h.9M67.1 240.3h2.5M67.4 240.8h1.9"/>
<path d="M67.9 241.3h.9"/>
</g>
<path d="M56.5 215.5v.9M68.3 215.5v.9M56.5 232.3v1M68.3 232.3v1" fill="none" stroke="#fff" stroke-width=".67" stroke-linecap="butt"/>
<g fill="#000">
<circle cx="68.3" cy="238.5" r=".49"/>
<circle cx="68.4" cy="221.7" r=".48"/>
</g>
<g fill="none" stroke="#000" stroke-width=".2">
<circle cx="68.3" cy="238.5" r=".49"/>
<circle cx="68.4" cy="221.7" r=".48"/>
</g>
<path d="M96.8 209.7h2.6l-.1 .4h-2.7z" fill="#fff"/>
<path d="M96.5 209.9l.3-.4 .5 .8 .5-.8 .5 .8 .5-.8 .5 .8 .3-.4" fill="none" stroke="#000" stroke-width=".25"/>
<path d="M96.8 226.7h2.6l-.1 .4h-2.7z" fill="#fff"/>
<path d="M96.5 226.9l.3-.4 .5 .8 .5-.8 .5 .8 .5-.8 .5 .8 .3-.4" fill="none" stroke="#000" stroke-width=".25"/>
<path d="M161.6 209.7h2.7l-.2 .4h-2.6z" fill="#fff"/>
<path d="M161.3 209.9h.2l.2-.4 .5 .8 .5-.8 .5 .8 .4-.8 .5 .8 .2-.4h.2" fill="none" stroke="#000" stroke-width=".25"/>
<path d="M179.7 209.7h2.7l-.2 .4h-2.6z" fill="#fff"/>
<path d="M179.4 209.9h.2l.2-.4 .4 .8 .5-.8 .5 .8 .5-.8 .5 .8 .4-.4" fill="none" stroke="#000" stroke-width=".25"/>
<path d="M114.1 210.1l3.2 1.9-3.2 1.8z" fill="#fff"/>
<path d="M114.1 210.1l3.2 1.9-3.2 1.8z" fill="none" stroke="#000" stroke-width=".25"/>
<path d="M117.3 212l3.4-1.9v3.7z" fill="#fff"/>
<path d="M117.3 212l3.4-1.9v3.7z" fill="none" stroke="#000" stroke-width=".25"/>
<path d="M114.1 206.2l3.2 1.9-3.2 1.8z" fill="#fff"/>
<path d="M114.1 206.2l3.2 1.9-3.2 1.8z" fill="none" stroke="#000" stroke-width=".25"/>
<path d="M117.3 208.1l3.4-1.9v3.7z" fill="#fff"/>
<path d="M117.3 208.1l3.4-1.9v3.7z" fill="none" stroke="#000" stroke-width=".25"/>
<circle cx="117.4" cy="212.6" r=".47" fill="none" stroke="#010101" stroke-width=".25"/>
<path d="M108.3 216.5l3.2 1.8-3.2 2z" fill="#fff"/>
<path d="M108.3 216.5l3.2 1.8-3.2 2z" fill="none" stroke="#000" stroke-width=".25"/>
<circle cx="111.9" cy="218.4" r=".45" fill="#fff"/>
<g fill="none" stroke="#000" stroke-width=".25">
<path d="M128.1 219.8h2.5M128.2 216.8h2.4M128.2 216h2.4M143.3 216.8h2.4M143.3 216h2.4M143.3 219.8h2.5M167.1 216.8h2.4M167.1 216h2.4M167.1 219.8h2.5M185.7 219.8h2.5M185.7 216.8h2.5M185.7 216h2.5"/>
<path d="M128.4 220.3h1.8M128.9 220.8h.8M143.7 220.3h1.8M144.2 220.8h.8M167.4 220.3h1.8M167.8 220.8h.9M186.1 220.3h1.7M186.5 220.8h.9"/>
<circle cx="111.9" cy="218.4" r=".45"/>
</g>
<g fill="#000">
<circle cx="104" cy="218.4" r=".47"/>
<circle cx="104" cy="203.1" r=".47"/>
<circle cx="117.3" cy="218.3" r=".49"/>
</g>
<g fill="none" stroke="#000" stroke-width=".2">
<circle cx="104" cy="218.4" r=".47"/>
<circle cx="104" cy="203.1" r=".47"/>
<circle cx="117.3" cy="218.3" r=".49"/>
</g>
<path d="M129.3 216v.9M144.6 216v.9M168.3 216v.9M186.9 216v.9" fill="none" stroke="#fff" stroke-width=".67" stroke-linecap="butt"/>
<circle cx="168.3" cy="209.9" r=".46" fill="#7f2a18"/>
<circle cx="168.3" cy="209.9" r=".46" fill="none" stroke="#7f2a18" stroke-width=".25"/>
<circle cx="186.9" cy="209.9" r=".46" fill="#f58020"/>
<circle cx="186.9" cy="209.9" r=".46" fill="none" stroke="#f58020" stroke-width=".25"/>
<circle cx="144.5" cy="209.9" r=".47" fill="#6abd45"/>
<circle cx="144.5" cy="209.9" r=".47" fill="none" stroke="#6abd45" stroke-width=".25"/>
<circle cx="129.3" cy="209.9" r=".47" fill="#6abd45"/>
<circle cx="129.3" cy="209.9" r=".47" fill="none" stroke="#6abd45" stroke-width=".25"/>
<circle cx="80.2" cy="209.9" r=".48" fill="#ee1f47"/>
<circle cx="80.2" cy="209.9" r=".48" fill="none" stroke="#ee1f47" stroke-width=".25"/>
<circle cx="68.3" cy="209.9" r=".48" fill="#ee1f47"/>
<circle cx="68.3" cy="209.9" r=".48" fill="none" stroke="#ee1f47" stroke-width=".25"/>
<circle cx="56.5" cy="209.9" r=".45" fill="#ee1f47"/>
<circle cx="56.5" cy="209.9" r=".45" fill="none" stroke="#ee1f47" stroke-width=".25"/>
<circle cx="80.2" cy="226.9" r=".48" fill="#3a53a4"/>
<circle cx="80.2" cy="226.9" r=".48" fill="none" stroke="#3a53a4" stroke-width=".25"/>
<circle cx="68.3" cy="226.9" r=".47" fill="#3a53a4"/>
<circle cx="68.3" cy="226.9" r=".47" fill="none" stroke="#3a53a4" stroke-width=".25"/>
<circle cx="56.5" cy="226.9" r=".45" fill="#3a53a4"/>
<circle cx="56.5" cy="226.9" r=".45" fill="none" stroke="#3a53a4" stroke-width=".25"/>
<circle cx="125.9" cy="209.9" r=".47" fill="#6abd45"/>
<circle cx="125.9" cy="209.9" r=".47" fill="none" stroke="#6abd45" stroke-width=".25"/>
<text font-size="6" x="182.1" y="20.9">CN-0269</text>
<g font-size="3.5" fill="#231815">
<text x="19" y="30.8">建立时间分析</text>
<text x="117.5" y="31.1">多路复用器级建立时间</text>
</g>
<g font-size="3.4" fill="#231815">
<text x="19" y="36.1">若图1中的电路工作在连续切换模式下，则所有16通道单</text>
<text x="19" y="41.4">端或8通道差分信号流将通过由ADG5208和ADG5236组成</text>
<text x="117.5" y="41.7">串联连接，以及与两个电容(C 、C )并联连接。随后，多</text>
<text x="117.5" y="36.4">CMOS开关的等效电路可以近似看作理想开关与电阻(R</text>
<text x="201.3" y="36.4">)</text>
<text x="19" y="46.7">的两级多路复用器合并为时分多路复用信号。然后，信号</text>
<text x="117.5" y="47">路复用器级和相关的滤波器可以如图6所示建模。</text>
<text x="19" y="52">通过高阻抗、低电容输入的AD8065缓冲。</text>
<text x="19" y="64.3">行电平转换并执行单端至差分转换。RC(10 Ω、2.2 nF)滤波</text>
<text x="19" y="69.6">器放置在AD7984 ADC的输入端，以便限制带外噪声并衰减</text>
<text x="19" y="74.9">来自ADC开关电容输入端的反冲噪声。滤波器的−3 dB带宽</text>
<text x="19" y="80.2">为7.2 MHz。(参见精密SAR模数转换器的前端放大器和RC滤</text>
<text x="117.5" y="83">注意，ADG5236模型未显示串联开关，因为它只在单端变</text>
<text x="117.5" y="88.3">为差分模式输入时才切换。</text>
<text x="19" y="92.6">为了计算建立时间，电路可分为4个部分，如图5所示。</text>
<text x="117.5" y="95.3">图1中未显示多路复用器前面的前置滤波器。该前置滤波</text>
<text x="117.5" y="100.6">器用于噪声抑制。此外，与保护二极管和TVS组合的R 电</text>
<text x="117.5" y="105.9">阻针对恶劣环境提供额外的瞬变和过压保护。保护元件参</text>
<text x="117.5" y="111.2">见CN-0269设计支持包中的完整电路原理图。</text>
<text x="117.5" y="118.3">R 是一个与AD8065的同相输入串联的1 kΩ电阻，而C 是</text>
<text x="19" y="127.2">因此，总建立时间大致等于每一级建立时间的和方根(rss)。</text>
<text x="117.5" y="128.8">1 GΩ电阻可忽略不计。</text>
<text x="117.5" y="135.9">图6中的电路使用NI Multisim™进行仿真，如图7所示；其中，</text>
<text x="19" y="141.3">采样速率为f时，为了使建立时间在额定误差范围内，必</text>
<text x="117.5" y="141.2">元件值如下：</text>
<text x="19.1" y="146.6">须满足下列关系。</text>
<text x="121.5" y="148.2">前置放大器： R = 300 Ω；C = 120 pF；</text>
<text x="145" y="153.5">=160 Ω；C = 5.5 pF；C = 52 pF；</text>
<text x="145" y="158.8">=160 Ω；C = 2.5 pF；C = 12 pF；</text>
<text x="157.5" y="164.1">= 2.2 pF。</text>
</g>
<g font-size="3.4" fill="#00f">
<text x="19" y="59.1">AD8065缓冲器的低阻抗输出驱动AD8475级，可衰减、进</text>
<text x="19" y="85.5">波器设计，模拟对话，46-12，2012年12月)。</text>
<text x="117.5" y="123.5">AD8065的输入电容。AD8065的输入阻抗等于1 GΩ||2.2 pF，</text>
<text x="121.5" y="153.5">ADG5208： R</text>
<text x="121.5" y="158.8">ADG5236： R</text>
<text x="121.5" y="164.1">AD8065： R =1 kΩ；C</text>
</g>
<g font-size="2.9">
<text x="121.1" y="77">图6. 输入前置滤波器、多路复用器和AD8065输入端的一阶模型</text>
<text x="40.4" y="121.2">图5. 用于建立时间分析的子级框图</text>
<text x="66.1" y="251.1">图7. 用于前置滤波器、多路复用器和AD8065输入的NI Multisim仿真电路</text>
</g>
<text font-size="2.7" x="100.2" y="266">Rev. 0 | Page 5 of 12</text>
<g font-size="2.5">
<text x="28.6" y="108.4">ADG5208</text>
<text x="28.6" y="110.8">ADG5236</text>
<text x="47" y="109.8">AD8065</text>
<text x="64.4" y="109.8">AD8475</text>
<text x="81.3" y="109.8">AD7984</text>
<text x="30.6" y="115.7">t</text>
<text x="48.2" y="115.7">t</text>
<text x="65.7" y="115.7">t</text>
<text x="83.1" y="115.7">t</text>
</g>
<g font-size="2.3" fill="#010101">
<text x="127.3" y="202.6">ADG5208</text>
<text x="142.5" y="202.6">ADG5236</text>
</g>
<g font-size="2.2">
<text x="146.7" y="52.5">ADG5208</text>
<text x="171.5" y="52.7">ADG5236</text>
<text x="190.4" y="52.7">AD8065</text>
</g>
<g font-size="2.1">
<text x="30.4" y="99.9">PART 1</text>
<text x="47.8" y="99.9">PART 2</text>
<text x="65.3" y="99.9">PART 3</text>
<text x="82.1" y="99.9">PART 4</text>
<text x="31.7" y="103.9">MUX</text>
<text x="47.2" y="103.9">BUFFER</text>
<text x="61.5" y="103.9">ATTENUATION</text>
<text x="80.8" y="103.9">RC + ADC</text>
</g>
<g font-size="2" fill="#231815">
<text x="198.4" y="37.5">ON</text>
<text x="162.2" y="42.8">S</text>
<text x="168.9" y="42.8">D</text>
<text x="198" y="101.7">P</text>
<text x="119.7" y="119.4">S</text>
<text x="196.9" y="119.4">IN</text>
<text x="37.3" y="142.4">S</text>
<text x="144.4" y="149.4">P</text>
<text x="162.7" y="149.4">P</text>
<text x="141.3" y="154.7">ON</text>
<text x="160.6" y="154.7">S</text>
<text x="178.9" y="154.7">D</text>
<text x="141.3" y="159.9">ON</text>
<text x="160.6" y="159.9">S</text>
<text x="178.9" y="159.9">D</text>
<text x="138.9" y="165.2">S</text>
<text x="154.7" y="165.2">IN</text>
</g>
<g font-size="2" fill="#010101">
<text x="119.2" y="170.1">XSC1</text>
<text x="132.6" y="174.8">G</text>
<text x="132.8" y="178.4">T</text>
<text x="121.9" y="181.5">A</text>
<text x="125.3" y="181.5">B</text>
<text x="128.5" y="181.5">C</text>
<text x="132.1" y="181.5">D</text>
<text x="33.6" y="196.8">V1</text>
<text x="46" y="197">FIRST</text>
<text x="93.4" y="197">SECOND</text>
<text x="157.4" y="197">THIRD</text>
<text x="176.1" y="197">FOURTH</text>
<text x="33.6" y="198.8">259kHz</text>
<text x="33.6" y="200.8">4V</text>
<text x="46" y="199">RC</text>
<text x="93.4" y="199">RC</text>
<text x="157.4" y="199">RC</text>
<text x="176.1" y="199">RC</text>
<text x="48.8" y="208.2">R 1</text>
<text x="95.5" y="206.6">R</text>
<text x="95.6" y="209">160Ω</text>
<text x="99.4" y="206.6">1</text>
<text x="108.3" y="208.8">SW1</text>
<text x="160.5" y="206.5">R</text>
<text x="160.5" y="208.8">160Ω</text>
<text x="164.4" y="206.5">3</text>
<text x="178.8" y="208.8">1kΩ</text>
<text x="179.5" y="206.5">R</text>
<text x="48.2" y="212.6">300Ω</text>
<text x="58.3" y="215.8">C 1</text>
<text x="70.1" y="215.8">C 1</text>
<text x="81.8" y="215.5">C 1</text>
<text x="146.3" y="216">C 3</text>
<text x="182.2" y="215.5">C</text>
<text x="33.5" y="216.1">S1</text>
<text x="33.5" y="218.1">10V</text>
<text x="58.3" y="218.1">120pF</text>
<text x="70.1" y="218.1">10pF</text>
<text x="81.8" y="217.9">5.5pF</text>
<text x="131.2" y="216.1">C 1</text>
<text x="131.2" y="218.5">52pF</text>
<text x="146.3" y="218.3">2.5pF</text>
<text x="161.6" y="218.5">15pF</text>
<text x="162.5" y="216.2">C 2</text>
<text x="180.1" y="217.9">2.2pF</text>
<text x="48.8" y="225.5">R 2</text>
<text x="95.5" y="223.1">R</text>
<text x="95.5" y="225.5">160Ω</text>
<text x="99.4" y="223.1">2</text>
<text x="108.6" y="225.7">SW2</text>
<text x="33.4" y="233.5">S2</text>
<text x="48.2" y="229.5">300Ω</text>
<text x="58.3" y="232.6">C 2</text>
<text x="70.1" y="232.5">C 2</text>
<text x="82" y="232.2">C 2</text>
<text x="33.4" y="235.5">–10V</text>
<text x="58.3" y="234.6">120pF</text>
<text x="70.1" y="234.8">10pF</text>
<text x="82" y="234.6">5.5pF</text>
</g>
<g font-size="1.9">
<text x="123.1" y="52.8">PRE-FILTER</text>
<text x="117.5" y="57.8">AI 1</text>
<text x="126" y="55.6">R</text>
<text x="128.2" y="59.4">C</text>
<text x="139.7" y="59.3">C</text>
<text x="146" y="55.5">R</text>
<text x="151" y="54.9">SW1</text>
<text x="160.6" y="59.3">C</text>
<text x="163" y="56.6">D</text>
<text x="170.2" y="59.4">C</text>
<text x="176" y="55.5">R</text>
<text x="178.5" y="59.3">C</text>
<text x="191.6" y="55.7">R</text>
<text x="196.9" y="60">C</text>
<text x="126" y="63.9">R</text>
<text x="128.1" y="62.3">V</text>
<text x="139.6" y="62.3">V</text>
<text x="145.8" y="63.8">R</text>
<text x="150.6" y="64.1">SW2</text>
<text x="160.7" y="62.3">V</text>
<text x="170.1" y="62.3">V</text>
<text x="178.4" y="62.3">V</text>
<text x="191.2" y="62.3">V</text>
<text x="117.5" y="66.1">AI 2</text>
<text x="128.1" y="70.6">V</text>
<text x="128.2" y="67.6">C</text>
<text x="139.6" y="70.6">V</text>
<text x="140" y="67.5">C</text>
</g>
<g font-size="1.8">
<text x="31.4" y="116.2">S_MUX</text>
<text x="49.1" y="116.2">S_BUF</text>
<text x="66.6" y="116.2">S_ATN</text>
<text x="83.9" y="116.2">S_RC</text>
</g>
<g font-size="1.7" fill="#010101">
<text x="50.3" y="208.7">P</text>
<text x="96.9" y="207.1">ON</text>
<text x="161.9" y="207">ON</text>
<text x="180.9" y="207">S</text>
<text x="59.7" y="216.3">P</text>
<text x="71.5" y="216.3">A</text>
<text x="83.2" y="216">S</text>
<text x="132.6" y="216.6">D</text>
<text x="147.7" y="216.5">S</text>
<text x="164" y="216.7">D</text>
<text x="183.7" y="216">IN</text>
<text x="50.3" y="226">P</text>
<text x="96.9" y="223.6">ON</text>
<text x="59.7" y="233.1">P</text>
<text x="71.5" y="233">A</text>
<text x="83.4" y="232.7">S</text>
</g>
<g font-size="1.6">
<text x="127.4" y="56.1">P</text>
<text x="129.6" y="59.9">P</text>
<text x="141.1" y="59.8">S</text>
<text x="147.4" y="56">ON</text>
<text x="162" y="59.8">D</text>
<text x="171.6" y="59.8">S</text>
<text x="177.4" y="56">ON</text>
<text x="179.9" y="59.8">D</text>
<text x="193" y="56.2">S</text>
<text x="127.4" y="64.4">P</text>
<text x="129.4" y="62.8">SS</text>
<text x="140.9" y="62.8">SS</text>
<text x="147.2" y="64.3">ON</text>
<text x="162" y="62.8">SS</text>
<text x="171.4" y="62.8">SS</text>
<text x="179.7" y="62.8">SS</text>
<text x="192.5" y="62.8">SS</text>
<text x="198.3" y="60.4">IN</text>
<text x="129.4" y="71.1">SS</text>
<text x="129.6" y="68.1">P</text>
<text x="140.9" y="71.1">SS</text>
<text x="141.4" y="68">S</text>
</g>
<text font-size="1.4" x="95.5" y="117.1" transform="rotate(-90 95.5 117.1)">10563-005</text>
<g font-size="1.3">
<text x="202.4" y="73" transform="rotate(-90 202.4 73)">10563-006</text>
<text x="192.3" y="246.8" transform="rotate(-90 192.3 246.8)">10563-007</text>
</g>
</svg>
